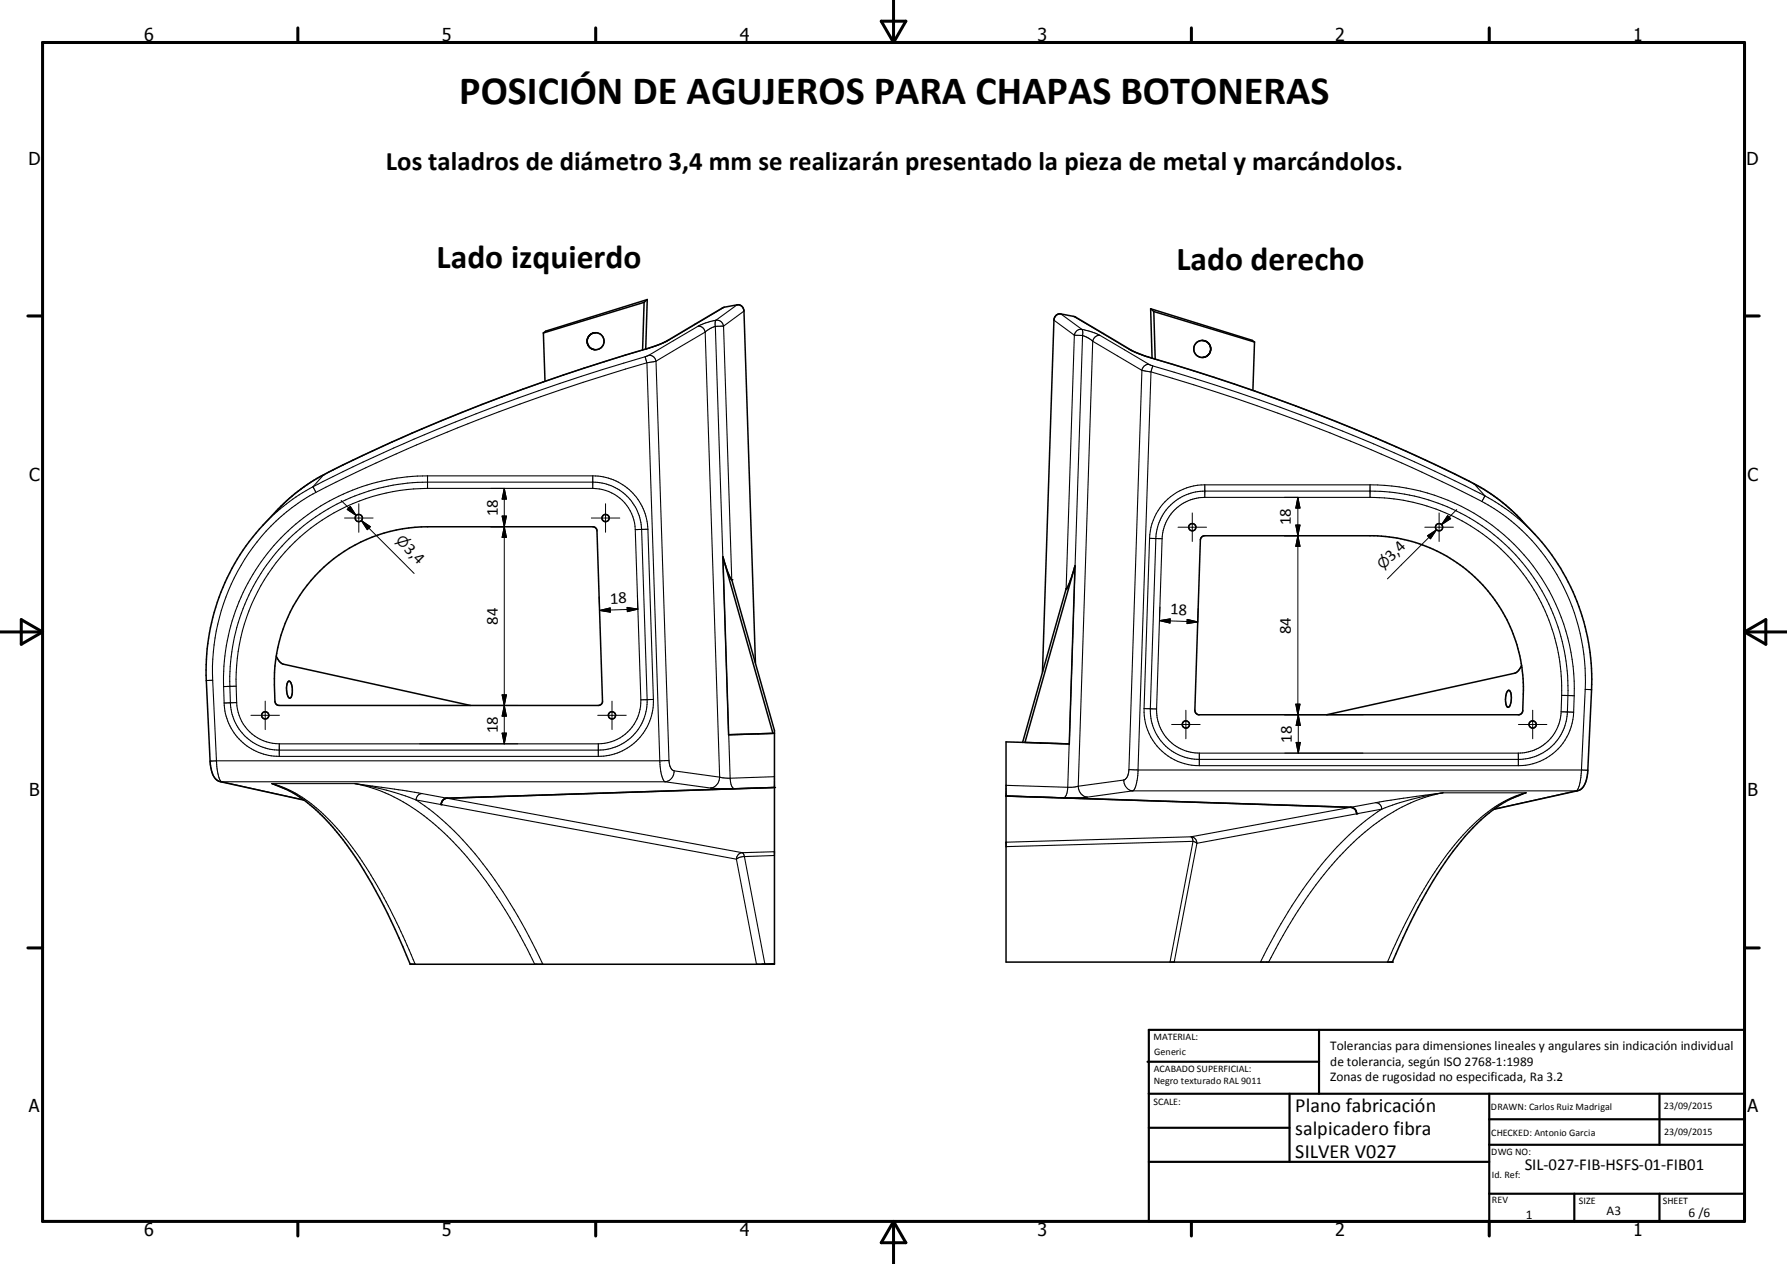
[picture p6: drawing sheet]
<svg xmlns="http://www.w3.org/2000/svg" width="420mm" height="297mm" viewBox="0 0 420 297" stroke-linecap="round" stroke-linejoin="round" font-family="sans-serif">
<g fill="none" stroke="#000" stroke-width=".36">
<path d="M127.7 78.2l.4 11.4M138 79.7l.1 .8M138.1 79.7l-.1 .8M138.4 79l-.4 .7M138.4 79l-.3 .7M138.8 78.6l-.4 .4M139.7 78.2l-.9 .4M139.7 78.2a2 2 0 0 1 2.3 2 2 2 0 0 1-2.3 2M151.4 71l-.4 11.2M151.4 71l-23.7 7.2M152.1 70.4l-23.8 7.4-.6 .4M152.1 70.4l-.3 11.6"/>
<path d="M152.1 70.4l-.7 .6M270.5 72.5l23.8 7.5 .6 .4M270.5 72.5l.7 .7M270.5 72.5l.3 11.7M271.2 73.2l23.7 7.2M271.2 73.2l.3 11.2M282.5 80h.2M282.5 80a1.99 1.99 0 0 0-1.8 2.5 1.99 1.99 0 0 0 2.9 1.2M282.5 80l.8 .1M138 80.5l.4 .9M138.1 80.5l.2 .7 .4 .5M138.5 81.5l.2 .2"/>
<path d="M138.7 81.7l.5 .3M139.2 82l.3 .1M139.2 82l.4 .1M139.6 82.1h.1M139.7 82.1l.2 .1M270.8 84.2l-2-.7-2.9-1.2-13.3-7.9-3.4-.7a1.46 1.46 0 0 0-1.5 1.5l-2.7 82.7M270.8 84.2a424.3 424.3 0 0 1 77.3 30.4l3 1.9 2.1 1.6 4.6 4.3a58.6 58.6 0 0 1 9 11.1 50.8 50.8 0 0 1 7.3 28.6l-.9 19.3a4.7 4.7 0 0 1-2.1 4.3l-20 4.5M282.8 80l.5 .1M283.3 80.1l.5 .3M283.7 83.6l-.1 .1M283.8 80.4l.6 .8M284 83.4l-.4 .3"/>
<path d="M284 83.4l-.1 .1M284.4 81.2l.1 .2M284.5 81.4l.1 .5M284.5 81.4l.1 .7M284.6 82.1l-.6 1.3M284.6 82.1l-.2 .8-.4 .5M294.9 80.4l-.4 11.3M75.1 134.2a36.1 36.1 0 0 1 25.4-10.4h38.8l.8 .3 .2 .6 1.3 40.1-.2 .6-.8 .4h-75l-.6-.2-.3-.6a37.6 37.6 0 0 1 5.8-25.1l2.6-3.5zM169.9 130.8a16.6 16.6 0 0 0 2.1 5.4l10 35.4v55h-85.6a123.1 123.1 0 0 0-15.7-29.2l-2.5-3a35.2 35.2 0 0 0-12.1-9.5M169.9 130.8l11.8 41.5M169.9 130.8l1.4 41.9M252.7 133l-1.3 3.8-.8 1.6-10.2 36.1"/>
<path d="M252.7 133l-11.8 41.5M252.7 133l-1.4 41.8M282.5 126.2l.5-.3h39.9a36 36 0 0 1 35.1 37.2l-.1 3.9-.3 .7-.5 .3-75.6-.1-.5-.4-.2-.6 1.3-40zM64.9 154.2a2.96 2.96 0 0 0 1.7 1.9l44 9.7M177.6 155.8l-2.7-82.7-.4-1a1.27 1.27 0 0 0-1.3-.5l-3.4 .8-13.1 7.8-1.9 .8a516.9 516.9 0 0 0-62.6 22.8 184.2 184.2 0 0 0-18.5 9.1 42.2 42.2 0 0 0-8.9 7.3l-3 3.2a50.4 50.4 0 0 0-13.3 36.5l.9 18.9a5.3 5.3 0 0 0 1.9 4.7l20.2 4.5M357.6 156.4a2.89 2.89 0 0 1-1.6 1.8l-44.2 9.8M67.7 160.2l.2-.1a2.41 2.41 0 0 1 .8 2.5 1.17 1.17 0 0 1-.7 1.4 3.9 3.9 0 0 1-.3-3.8zM171.3 172.7h.1M181.7 172.3l-10.4 .4M182 172.3h-.3M240.9 174.5l-4.4-.2v51.8h90.8a114.4 114.4 0 0 1 17.1-29.6 34.6 34.6 0 0 1 12.1-9.4M240.9 174.5l10.4 .3"/>
<path d="M251.3 174.8h.1M354.4 162.3l.2-.1a1.21 1.21 0 0 1 .6 1.4l.1 .4a2.16 2.16 0 0 1-.9 2.2 3.3 3.3 0 0 1-.3-3.4zM182 185l-76.9 2.6a1.53 1.53 0 0 0-1.4 1.5M236.5 187.1l81 2.6a1.53 1.53 0 0 1 1.4 1.5"/>
<circle cx="84.3" cy="121.7" r=".85"/>
<circle cx="142.3" cy="121.7" r=".84"/>
<circle cx="280.2" cy="123.9" r=".85"/>
<circle cx="338.2" cy="123.9" r=".85"/>
<circle cx="62.3" cy="168.1" r=".85"/>
<circle cx="143.8" cy="168.1" r=".85"/>
<circle cx="278.7" cy="170.2" r=".85"/>
<circle cx="360.2" cy="170.2" r=".85"/>
</g>
<g fill="#000">
<circle cx="172" cy="136.2" r=".18"/>
<circle cx="250.6" cy="138.4" r=".18"/>
<circle cx="178.1" cy="172.4" r=".18"/>
<circle cx="244.5" cy="174.6" r=".18"/>
<circle cx="103.7" cy="189.1" r=".18"/>
<circle cx="182" cy="185" r=".18"/>
<circle cx="236.5" cy="187.1" r=".18"/>
<circle cx="318.9" cy="191.2" r=".18"/>
<circle cx="96.4" cy="226.6" r=".18"/>
<circle cx="327.3" cy="226.1" r=".18"/>
</g>
<g fill="none" stroke="#000" stroke-width=".25">
<path d="M157.2 79.9l-3 1.4-2.4 .7M157.2 79.9l-.4 .2M164.1 76.7a1.57 1.57 0 0 1 1.7 1.3M164.1 76.7l-11.6 6.8M165.8 78l-11.6 6.9M165.8 78l3.4 104.6M168.1 76.7l3.2 96M168.1 76.7l-1.2 .5-1.1 .8M168.3 75.2a1.6 1.6 0 0 1 1.8 1.4M168.3 75.2l-.2 .7v.8M168.3 75.2l-2.4 .7-1.8 .8M170.1 76.6l1.9 59.6"/>
<path d="M170.1 76.6l-2 .1M170.2 72.2l-13 7.7M173.2 71.6l-4.9 3.6M174.9 73.1l-4.8 3.5M247.7 75.2l4.8 3.6M249.3 73.8l5 3.6M252.4 74.3l13 7.8M252.5 78.8h2M252.5 78.8l-1.9 59.6M254.3 77.4l.2 .6v.8M254.3 77.4a1.55 1.55 0 0 0-1.8 1.4M254.3 77.4l2.1 .5 2.1 .9"/>
<path d="M254.5 78.8l-3.5 106.2M254.5 78.8l1.3 .6 1 .8M258.5 78.8a1.64 1.64 0 0 0-1.7 1.4M258.5 78.8l11.6 6.8M151.6 83.8a438.6 438.6 0 0 0-78 30.6M151.6 83.8l.5 1.4M151.8 82a440.6 440.6 0 0 0-75.7 29.6M151.8 82h.1M152.1 85.2a432.8 432.8 0 0 0-77.9 30.5M152.1 85.2l3 93.6a7.6 7.6 0 0 0 1.2 4.9M152.5 83.5l-.9 .3M152.5 83.5a1.59 1.59 0 0 1 1.7 1.4"/>
<path d="M154.2 84.9l-2.1 .3M154.2 84.9l3 93.8M256.8 80.2l11.6 6.8M256.8 80.2l-3.4 104.5M265.4 82.1l2.6 1.2 2.8 .9M265.4 82.1l.4 .1M268.4 87l2.1 .4M268.4 87l-3 93.9M270.1 85.6l.8 .4M270.1 85.6a1.63 1.63 0 0 0-1.7 1.4M270.5 87.4a440.1 440.1 0 0 1 77.8 30.4M270.5 87.4l-3 93.5"/>
<path d="M270.8 84.2a433.2 433.2 0 0 1 75.7 29.5M270.8 84.2h.1M270.9 86a432.5 432.5 0 0 1 78.1 30.5M270.9 86l-.4 1.4M73.6 114.4l.6 1.3M73.6 114.4a45.9 45.9 0 0 0-11.8 9M74.2 115.7a47.5 47.5 0 0 0-24.2 44.2M76.1 111.6h.1M76.1 111.6a43 43 0 0 0-11.3 8.6M76.1 111.6l-2.5 2.8M100.5 111.8v3M100.5 111.8h38.8"/>
<path d="M100.5 111.8a47.9 47.9 0 0 0-47.9 49.5M100.5 114.8a45 45 0 0 0-45 46.4M100.5 114.8h38.8M139.3 111.8v3M139.3 111.8a13 13 0 0 1 13 12.6M139.3 114.8a10 10 0 0 1 10 9.6M275.2 118.6a11.4 11.4 0 0 1 8-3.2h38.8a46.6 46.6 0 0 1 46.5 48l-.1 3.9a11.6 11.6 0 0 1-11 11.1h-75.5a11.5 11.5 0 0 1-11.5-11.8l1.3-40a11.4 11.4 0 0 1 3.5-8zM283.2 113.9v3M283.2 116.9h38.8M283.2 116.9a10.1 10.1 0 0 0-10 9.7M283.2 113.9a13 13 0 0 0-13 12.6M283.2 113.9h38.8"/>
<path d="M322 113.9v3M322 116.9a45 45 0 0 1 45.1 46.5M322 113.9a48 48 0 0 1 48 49.6M346.5 113.7h.1M346.5 113.7a41.5 41.5 0 0 1 11.3 8.7M346.5 113.7l2.5 2.8M348.3 117.8a47.6 47.6 0 0 1 24.3 44.2M349 116.5l-.7 1.3M349 116.5a45 45 0 0 1 11.8 9.1M149.3 124.4l1.3 40M150.8 124.4a11.5 11.5 0 0 0-11.5-11.1h-38.8a46.5 46.5 0 0 0-46.5 48M150.8 124.4h-1.5"/>
<path d="M150.8 124.4l1.3 40a11.5 11.5 0 0 1-11.5 11.9h-75a11.5 11.5 0 0 1-11.4-11.1M152.3 124.4h-1.5M152.3 124.4l1.3 39.9M270.2 126.5l3 .1M270.2 126.5l-1.3 40M273.2 126.6l-1.3 40M50 159.9l.9 18.9M50 159.9h-1.5M50.9 178.8l.4 3.2a2.32 2.32 0 0 0 .8 1.7l19.3 4.3M50.9 178.8h-1.5M52.6 161.3l.1 3.9M52.7 165.2a13 13 0 0 0 12.9 12.5"/>
<path d="M54 161.3h-1.4M54 161.3l.2 3.9M54.2 165.2h-1.5M55.5 161.2l.1 3.9M55.5 161.2l-1.5 .1M55.6 165.1a10 10 0 0 0 10 9.7M55.6 165.1l-1.4 .1M65.6 174.8v2.9M65.6 177.7h75M65.6 174.8h75M140.6 174.8v2.9M150.6 164.4a10 10 0 0 1-10 10.4"/>
<path d="M153.6 164.3l-3 .1M153.6 164.3a13 13 0 0 1-13 13.4M157.2 178.7l.4 1.7 .4 .5 .5 .2M157.2 178.7l-106.3 .1M171.3 172.7l.3 10.2M173.2 172.6h.1M249.4 174.7h.1M268.9 166.5l3 .1M268.9 166.5a13 13 0 0 0 13 13.4M271.9 166.6a10.1 10.1 0 0 0 10 10.4M281.9 177v2.9M281.9 177h75"/>
<path d="M281.9 179.9h75M356.9 177v2.9M366.9 167.2l3 .1M366.9 167.2a10.1 10.1 0 0 1-10 9.8M367.1 163.4l2.9 .1M367.1 163.4l-.2 3.8M369.9 167.3a13 13 0 0 1-13 12.6M370 163.5l-.1 3.8M372.6 162l-.9 19.8-.5 2.7-.5 1.2-19.5 4.4M372.6 162l1.5 .1M51.8 183.7h104.5M63.9 184.1l3.7 1.5"/>
<path d="M63.9 184.1l2.2 .8M63.9 184.1h19.5M63.9 184.1a30 30 0 0 1 14.2 9.4 102.5 102.5 0 0 1 17.1 27.5l2.4 5.6M83.4 184.1l15.8 2.4M83.4 184.1a64.6 64.6 0 0 1 14.4 3.9M83.4 184.1a43 43 0 0 1 21.7 12.3 105.9 105.9 0 0 1 20.6 30.2M97.8 188l75.3 13.9M97.8 188a68.7 68.7 0 0 1 18.5 18.8 134.4 134.4 0 0 1 11.3 19.8M99.2 186.5l75.3 13.9M99.2 186.5a1.49 1.49 0 0 0-1.4 1.5M156.3 183.7l10.7 1.5M158.5 181.1l10.7 1.5"/>
<path d="M158.5 181.1a2.46 2.46 0 0 1-2.2 2.6M167 185.2l5.6 .1M169.2 182.6l2.4 .3M169.2 182.6a2.56 2.56 0 0 1-2.2 2.6M171.6 182.9a2.75 2.75 0 0 0 1 2.4M182 185l-9.4 .3M182 182.5l-10.4 .4M236.5 187l13.5 .5M236.5 184.5l14.5 .5M251 185a2.73 2.73 0 0 1-1 2.5M253.4 184.7l-2.4 .3M253.4 184.7a2.46 2.46 0 0 0 2.2 2.6"/>
<path d="M255.6 187.3l-5.6 .2M264.1 183.3l-10.7 1.4M264.1 183.3a2.46 2.46 0 0 0 2.2 2.5M265.4 180.9h2.1M265.4 180.9l-.4 1.6-.9 .8M266.3 185.8l-10.7 1.5M267.5 180.9l105.7 .1M267.5 180.9l-.4 3.2a2.46 2.46 0 0 1-.8 1.7M280 196.6a1.49 1.49 0 0 1 1.3 1.6M280 196.6l.2 .4 .2 .7M280 196.6l-43.5 1.3M280.4 197.7l.9 .5"/>
<path d="M280.4 197.7l-43.9 1.2M280.4 197.7l-5.4 28.4M281.3 198.2l-5.3 27.9M323.4 188.6l-43.4 8M323.4 188.6a1.54 1.54 0 0 1 1.4 1.5M324.8 190.1l-43.5 8.1M324.8 190.1a71 71 0 0 0-20.3 21.5 133.3 133.3 0 0 0-8.2 14.5M339.2 186.3h19.5M339.2 186.3a43.6 43.6 0 0 0-22.3 12.8 105.2 105.2 0 0 0-18.7 27M339.2 186.3l-15.8 2.3M339.2 186.3a64.6 64.6 0 0 0-14.4 3.8M358.7 186.3a24 24 0 0 0-8.4 4.1 62.4 62.4 0 0 0-16.1 19.3l-3.9 7.2-4.2 9.2"/>
<path d="M358.7 186.3l-2.2 .8M358.7 186.3l-3.7 1.5M370.8 185.8h-104.5M173.1 201.9l4.7 24.7M174.5 200.4l.3 .2 .2 .7M174.5 200.4a1.53 1.53 0 0 0-1.4 1.5M175 201.3l4.8 25.2M175 201.3a2.78 2.78 0 0 0-1.9 .6M182 201l-7 .3M182 200.1l-7.5 .3M179.8 226.5l-.8 .1M179.8 226.5v.1"/>
<path d="M182 226.4l-2.2 .1"/>
</g>
<g fill="none" stroke="#000" stroke-width=".71">
<path d="M10 10h400v277h-400zM70 6.6v3.4M140 6.6v3.4M207.1 5h5.8l-2.9 5zM210 0v10M280 6.6v3.4M350 6.6v3.4M6.6 74.2h3.4M410 74.2h3.5M0 148.5h10M5 145.6l5 2.9-5 2.9zM410 148.5h10.1"/>
<path d="M410 148.5l5.1-2.9v5.8zM6.6 222.7h3.4M410 222.7h3.5M70 287v3.4M140 287v3.4M210 287v10M210 287l2.9 5h-5.8zM280 287v3.4M350 287v3.4"/>
</g>
<g fill="none" stroke="#000" stroke-width=".51">
<path d="M269.7 249.5h40.3M270 242h140v45h-140zM270 257h140M303.1 257v16M310 242v15M350 257v30M390.1 257v12M270 265h33.1M270 273h80M350 269h60M350 263h60M350 280.5h60"/>
<path d="M370 280.5v6.5M390.1 280.5v6.5"/>
</g>
<g fill="none" stroke="#000" stroke-width=".24">
<path d="M80.2 117.6l3.5 3.5M81.6 119.7l.7-.7 1.4 2.1zM84.3 118.4v6.7M115.4 114.8h3.1M118.5 114.8v60M118.5 114.8l.5 2.5h-1zM142.3 118.4v6.7M301.9 116.9h3.2M305.1 116.9v51.1M305.1 116.9l.5 2.5h-1zM342.4 119.7l-3.6 3.6M81 121.7h6.7"/>
<path d="M84.9 122.3l1.8 1.8M84.9 122.3l2.2 1.5-.8 .7zM84.9 122.3l12.4 12.5M115.4 123.8h3.1M118 121.3h1l-1 5h1zM139 121.7h6.7M149.8 140l.1 3.1M276.9 123.9h6.7M280.2 120.5v6.7M301.9 125.9h3.2M304.6 123.4h1l-.5 2.5zM305.1 125.9l.5 2.5h-1z"/>
<path d="M334.9 123.9h6.7M335.5 125.9l2.2-1.4-1.5 2.1zM337.7 124.5l-1.8 1.7M337.7 124.5l-11.6 11.5M338.3 120.5v6.7M340.3 121.2l.7 .7-2.2 1.4zM140.8 140.3l.1 3.1M140.9 143.4l2.5-.5v.9zM147.4 142.7l2.5 .4-2.4 .6zM149.9 143.1l-9 .3M272.5 145.8l9 .3M272.5 145.8l2.6-.4-.1 1z"/>
<path d="M272.6 142.7l-.1 3.1M279 145.5l2.5 .6-2.5 .4zM281.6 143l-.1 3.1M59 168.1h6.7M62.3 164.8v6.6M98.6 174.8h23.1M98.6 165.8h23.1M118 163.3l1 5h-1l1-5zM118 172.3h1l-.5 2.5zM140.5 168.1h6.7M143.9 164.8v6.6M275.4 170.2h6.7"/>
<path d="M278.7 166.9v6.7M301.9 168h18.5M302 177h18.4M304.6 165.5h1l-.5 2.5zM304.7 174.5h.9l-.4 2.5zM305.2 168v9M305.2 168l.4 2.5h-.9zM356.9 170.2h6.7M360.3 166.9v6.7"/>
</g>
<g fill="#000" stroke="#000" stroke-width=".24">
<path d="M81.6 119.7l.7-.7 1.4 2.1zM118.5 114.8l.5 2.5h-1zM305.1 116.9l.5 2.5h-1zM84.9 122.3l2.2 1.5-.8 .7zM118 121.3h1l-.5 2.5zM118.5 123.8l.5 2.5h-1zM304.6 123.4h1l-.5 2.5zM305.1 125.9l.5 2.5h-1zM335.5 125.9l2.2-1.4-1.5 2.1zM340.3 121.2l.7 .7-2.2 1.4zM140.9 143.4l2.5-.5v.9zM147.4 142.7l2.5 .4-2.4 .6z"/>
<path d="M272.5 145.8l2.6-.4-.1 1zM279 145.5l2.5 .6-2.5 .4zM118 172.3h1l-.5 2.5zM118 163.3h1l-.5 2.5zM118.5 165.8l.5 2.5h-1zM304.6 165.5h1l-.5 2.5zM304.7 174.5h.9l-.4 2.5zM305.2 168l.4 2.5h-.9z"/>
</g>
<text font-size="9.4" x="107.9" y="24.6">POSICIÓN DE AGUJEROS PARA CHAPAS BOTONERAS</text>
<g font-size="7.9">
<text x="102.6" y="62.9">Lado izquierdo</text>
<text x="276.5" y="63.5">Lado derecho</text>
</g>
<text font-size="6.3" x="90.7" y="40">Los taladros de diámetro 3,4 mm se realizarán presentado la pieza de metal y marcándolos.</text>
<g font-size="4.7">
<text x="304.5" y="261.2">Plano fabricación</text>
<text x="304.5" y="266.6">salpicadero fibra</text>
<text x="304.5" y="272">SILVER V027</text>
</g>
<g font-size="4.2">
<text x="33.9" y="9.6">6</text>
<text x="103.9" y="9.6">5</text>
<text x="173.9" y="9.6">4</text>
<text x="243.8" y="9.6">3</text>
<text x="313.9" y="9.6">2</text>
<text x="383.9" y="9.6">1</text>
<text x="6.7" y="38.7">D</text>
<text x="410.5" y="38.7">D</text>
<text x="6.9" y="112.9">C</text>
<text x="410.7" y="112.9">C</text>
<text x="6.9" y="187.1">B</text>
<text x="410.7" y="187.1">B</text>
<text x="6.8" y="261.4">A</text>
<text x="410.7" y="261.4">A</text>
<text x="33.9" y="290.4">6</text>
<text x="103.9" y="290.4">5</text>
<text x="173.9" y="290.4">4</text>
<text x="243.8" y="290.4">3</text>
<text x="313.9" y="290.4">2</text>
<text x="383.9" y="290.4">1</text>
</g>
<g font-size="3.9">
<text x="117" y="121.3" transform="rotate(-90 117 121.3)">18</text>
<text x="303.4" y="123.4" transform="rotate(-90 303.4 123.4)">18</text>
<text x="94.8" y="129.2" transform="rotate(45 94.8 129.2)">3,4</text>
<text x="327.1" y="132" transform="rotate(-45 327.1 132)">3,4</text>
<text x="143.4" y="141.8" transform="rotate(-2 143.4 141.8)">18</text>
<text x="117" y="146.8" transform="rotate(-90 117 146.8)">84</text>
<text x="275.1" y="144.4" transform="rotate(2 275.1 144.4)">18</text>
<text x="303.4" y="148.9" transform="rotate(-90 303.4 148.9)">84</text>
<text x="117" y="172.3" transform="rotate(-90 117 172.3)">18</text>
<text x="303.6" y="174.5" transform="rotate(-90 303.6 174.5)">18</text>
<text x="358.4" y="274.9">SIL-027-FIB-HSFS-01-FIB01</text>
</g>
<g font-size="3.3">
<text x="92.9" y="127.2" transform="rotate(45 92.9 127.2)">⌀</text>
<text x="325.1" y="133.9" transform="rotate(-45 325.1 133.9)">⌀</text>
</g>
<g font-size="3.1">
<text x="312.7" y="246.8">Tolerancias para dimensiones lineales y angulares sin indicación individual</text>
<text x="312.7" y="250.4">de tolerancia, según ISO 2768-1:1989</text>
<text x="312.7" y="254">Zonas de rugosidad no especificada, Ra 3.2</text>
<text x="358.6" y="286.5">1</text>
<text x="377.6" y="285.6">A3</text>
<text x="396.9" y="285.9">6 /6</text>
</g>
<g font-size="2.4">
<text x="271.1" y="244.4">MATERIAL:</text>
<text x="271.2" y="252">ACABADO SUPERFICIAL:</text>
<text x="271.3" y="247.9">Generic</text>
<text x="271.2" y="254.7">Negro texturado RAL 9011</text>
<text x="271.1" y="259.7">SCALE:</text>
<text x="350.4" y="260.8">DRAWN: Carlos Ruiz Madrigal</text>
<text x="391.1" y="260.6">23/09/2015</text>
<text x="350.5" y="267">CHECKED: Antonio Garcia</text>
<text x="391.2" y="266.7">23/09/2015</text>
<text x="350.5" y="271.4">DWG NO:</text>
<text x="350.7" y="276.9">Id. Ref:</text>
<text x="350.7" y="282.8">REV</text>
<text x="371.1" y="282.9">SIZE</text>
<text x="390.8" y="283">SHEET</text>
</g>
</svg>
